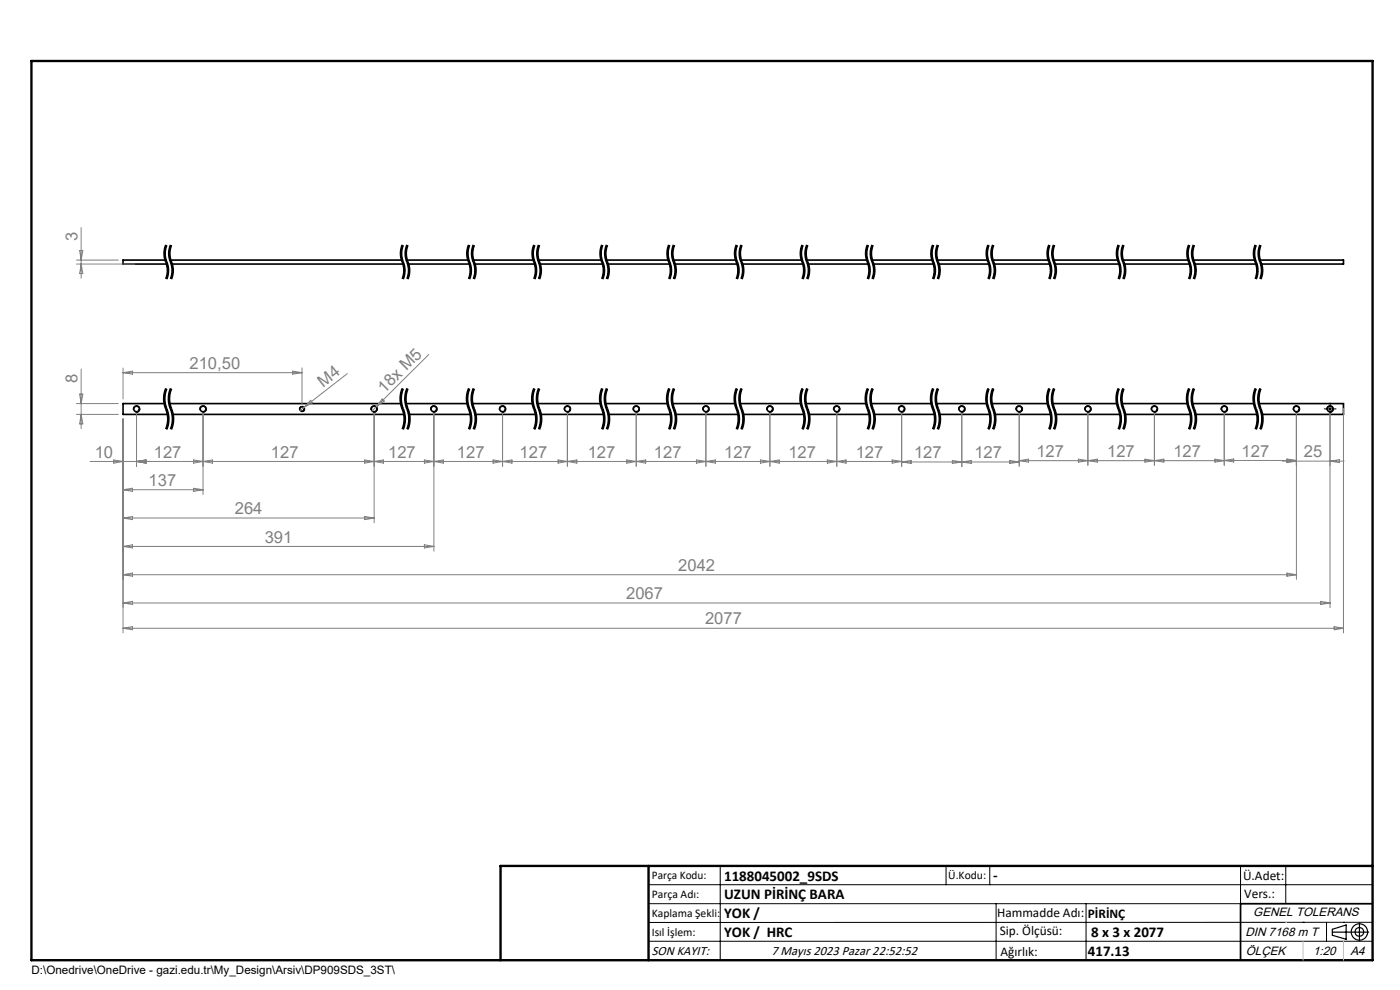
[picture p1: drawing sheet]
<svg xmlns="http://www.w3.org/2000/svg" width="297mm" height="210mm" viewBox="0 0 297 210" stroke-linecap="round" stroke-linejoin="round" font-family="sans-serif">
<g fill="none" stroke="#000" stroke-width=".35">
<path d="M35.1 55.2h-9v.8h9.3M36.1 55.2h49.2M36.4 56h49.2M86.3 55.2h13M86.6 56h13.1M100.3 55.2h12.9M100.6 56h12.9M114.2 55.2h13.4M114.5 56h13.4M128.6 55.2h13.2M128.9 56h13.2M142.8 55.2h13.3"/>
<path d="M143.1 56h13.4M157.1 55.2h13M157.4 56h13M171.1 55.2h12.8M171.4 56h12.9M184.9 55.2h12.9M185.2 56h12.9M198.8 55.2h10.7M199.1 56h10.7M210.5 55.2h11.9M210.9 56h11.8M223.4 55.2h13.7"/>
<path d="M223.8 56h13.7M238.2 55.2h13.9M238.5 56h13.9M253.1 55.2h13.1M253.4 56h13.1M267.2 55.2h17.8v.8h-17.5M34.9 85.6h-8.8v2.3h9.5M35.9 85.6h49.2M36.6 87.9h49.2M86.1 85.6h13.1M86.7 87.9h13.1M100.2 85.6h12.8"/>
<path d="M100.8 87.9h12.9M114 85.6h13.4M114.7 87.9h13.4M128.4 85.6h13.2M129.1 87.9h13.2M142.6 85.6h13.4M143.3 87.9h13.3M157 85.6h12.9M157.6 87.9h13M170.9 85.6h12.9M171.6 87.9h12.8M184.7 85.6h12.9"/>
<path d="M185.4 87.9h12.9M198.6 85.6h10.7M199.3 87.9h10.7M210.4 85.6h11.9M211 87.9h11.9M223.3 85.6h13.7M223.9 87.9h13.7M238 85.6h13.9M238.7 87.9h13.9M252.9 85.6h13.1M253.6 87.9h13.1M267 85.6h18v2.3h-17.3"/>
<path d="M291.2 191.7h-28v12"/>
<circle cx="29" cy="86.7" r=".6"/>
<circle cx="43.1" cy="86.8" r=".61"/>
<circle cx="64.1" cy="86.8" r=".48"/>
<circle cx="79.4" cy="86.7" r=".6"/>
<circle cx="92" cy="86.8" r=".61"/>
<circle cx="106.6" cy="86.8" r=".61"/>
<circle cx="120.4" cy="86.8" r=".61"/>
<circle cx="135" cy="86.8" r=".61"/>
<circle cx="149.8" cy="86.8" r=".61"/>
<circle cx="163.3" cy="86.7" r=".6"/>
<circle cx="177.5" cy="86.7" r=".6"/>
<circle cx="191.3" cy="86.8" r=".61"/>
<circle cx="204" cy="86.8" r=".61"/>
<circle cx="216.2" cy="86.7" r=".6"/>
<circle cx="230.8" cy="86.8" r=".61"/>
<circle cx="244.9" cy="86.8" r=".61"/>
<circle cx="259.7" cy="86.7" r=".6"/>
<circle cx="275" cy="86.8" r=".61"/>
<circle cx="282.2" cy="86.7" r=".6"/>
</g>
<g fill="none" stroke="#000" stroke-width=".21">
<path d="M35.1 54.1l.2 1.1M35.1 53.5v.6M35.1 51.9a5 5 0 0 0 .1 4M35.2 55.9l.2 1.8M35.3 52a5.7 5.7 0 0 0 .2 4.5l.1 1.5-.3 1.2M35.3 55.2l.1 .2M35.3 52.3l-.2 1.2M35.4 58.3l-.3 .8M35.4 55.4v.1zM35.4 52l-.1 .3M35.4 55.5l.3 .9M35.4 57.7v.6"/>
<path d="M35.6 59l-.2 .2M35.7 58.3l-.1 .6M35.7 56.4v1.9M36.1 54.1l.2 1.1M36.1 53.5v.6M36.1 51.9a5 5 0 0 0 .1 4M36.2 55.9l.2 1.8M36.3 52a5.7 5.7 0 0 0 .2 4.5l.1 1.5-.3 1.2M36.3 55.2l.5 1.9-.2 1.8M36.3 52.3l-.2 1.2M36.4 58.3l-.3 .8M36.4 52l-.1 .3"/>
<path d="M36.4 57.7v.6M36.6 59l-.2 .2M85.3 54.1l.2 1.1M85.3 53.5v.6M85.3 51.9a5 5 0 0 0 .1 4M85.4 55.9l.2 1.8M85.4 52a5.7 5.7 0 0 0 .3 4.5l.1 1.5-.4 1.2M85.5 55.2a5 5 0 0 1 .2 3.7M85.5 52.3l-.2 1.2M85.5 58.3l-.2 .8M85.6 52l-.1 .3M85.6 57.7l-.1 .6"/>
<path d="M85.7 59l-.1 .2M86.3 54.1l.2 1.1M86.3 53.5v.6M86.3 51.9a5 5 0 0 0 .1 4M86.4 55.9l.1 .6M86.4 52a5.7 5.7 0 0 0 .3 4.5l.1 1.5-.4 1.2M86.5 55.2l.5 1.9-.3 1.8M86.5 52.3l-.2 1.2M86.5 56.5l.1 1.2M86.5 58.3l-.2 .8M86.6 52l-.1 .3M86.6 57.7l-.1 .6"/>
<path d="M86.7 59l-.1 .2M99.3 54.1l.3 1.1M99.3 53.5v.6M99.3 51.9a5 5 0 0 0 .2 4M99.4 55.9l.3 1.8M99.5 52a5.7 5.7 0 0 0 .3 4.5v1.5l-.3 1.2M99.6 55.2l.4 1.9-.2 1.8M99.6 52.3l-.3 1.2M99.6 58.3l-.3 .8M99.7 52l-.1 .3M99.7 57.7l-.1 .6M99.8 59l-.1 .2"/>
<path d="M100.3 54.1l.3 1.1M100.3 53.5v.6M100.3 51.9a5 5 0 0 0 .2 4M100.4 55.9l.3 1.8M100.5 52a5.7 5.7 0 0 0 .3 4.5v1.5l-.3 1.2M100.6 55.2l.2 .6a4.9 4.9 0 0 1 0 3.1M100.6 52.3l-.3 1.2M100.6 58.3l-.3 .8M100.7 52l-.1 .3M100.7 57.7l-.1 .6M100.8 59l-.1 .2M113.2 54.1l.2 1.1"/>
<path d="M113.2 53.5v.6M113.2 51.9a5 5 0 0 0 .1 4M113.3 55.9l.2 1.8M113.4 52a5.7 5.7 0 0 0 .2 4.5l.1 1.5-.3 1.2M113.4 55.2l.2 .6a4.9 4.9 0 0 1 0 3.1M113.4 52.3l-.2 1.2M113.4 58.3l-.2 .8M113.5 52l-.1 .3M113.5 57.7l-.1 .6M113.6 59l-.1 .2M114.2 54.1l.2 1.1M114.2 53.5v.6"/>
<path d="M114.2 51.9a5 5 0 0 0 .1 4M114.3 55.9l.2 1.8M114.4 52a5.7 5.7 0 0 0 .2 4.5l.1 1.5-.3 1.2M114.4 55.2l.5 1.9-.3 1.8M114.4 52.3l-.2 1.2M114.4 58.3l-.2 .8M114.5 52l-.1 .3M114.5 57.7l-.1 .6M114.6 59l-.1 .2M127.6 54.1l.1 .9M127.6 53.5v.6M127.6 51.9a5 5 0 0 0 .1 4"/>
<path d="M127.7 55.9l.2 1.8M127.7 54.9l.1 .3M127.7 52.6l-.1 .9M127.8 52a5.7 5.7 0 0 0 .2 4.5l.1 1.5-.3 1.2M127.8 55.2l.2 .6a4.9 4.9 0 0 1 0 3.1M127.8 52.3l-.1 .3M127.9 58.3l-.3 .8M127.9 52l-.1 .3M127.9 57.7v.6M128 59l-.1 .2M128.6 54.1l.2 1.1M128.6 53.5v.6"/>
<path d="M128.6 51.9a5 5 0 0 0 .1 4M128.7 55.9l.2 .9M128.8 52a5.7 5.7 0 0 0 .2 4.5l.1 1.5-.3 1.2M128.8 55.2l.2 .6a4.9 4.9 0 0 1 0 3.1M128.8 52.3l-.2 1.2M128.9 58.3l-.3 .8M128.9 56.8v.9M128.9 58v.3M128.9 52l-.1 .3M128.9 57.7v.3M129 59l-.1 .2M141.8 54.1l.2 .9"/>
<path d="M141.8 53.5v.6M141.8 51.9a5 5 0 0 0 .1 4M141.9 55.9l.2 1.8M141.9 54.9l.1 .3M142 52.6l-.2 .9M142 52a5.7 5.7 0 0 0 .2 4.5l.1 1.5-.3 1.2M142 55.2l.3 .6a4.9 4.9 0 0 1 0 3.1M142 52.3l-.1 .3M142.1 58.3l-.3 .8M142.1 52l-.1 .3M142.1 57.7v.6M142.3 59l-.2 .2"/>
<path d="M142.8 54.1l.2 1.1M142.8 53.5v.6M142.8 51.9a5 5 0 0 0 .1 4M142.9 55.9l.2 .9M143 52a5.7 5.7 0 0 0 .2 4.5l.1 1.5-.3 1.2M143 55.2l.3 .6a4.9 4.9 0 0 1 0 3.1M143 52.3l-.2 1.2M143.1 58.3l-.3 .8M143.1 56.8v.9M143.1 58v.3M143.1 52l-.1 .3M143.1 57.7v.3"/>
<path d="M143.3 59l-.2 .2M156.1 54.1l.3 1.1M156.1 53.5v.6M156.1 51.9a5 5 0 0 0 .1 4M156.2 55.9l.3 1.8M156.3 52a5.7 5.7 0 0 0 .3 4.5v1.5l-.3 1.2M156.4 55.2l.2 .6M156.4 52.3l-.3 1.2M156.4 58.3l-.3 .8M156.5 52l-.1 .3M156.5 57.7l-.1 .6M156.6 59l-.1 .2"/>
<path d="M156.6 55.8a4.9 4.9 0 0 1 0 3.1M157.1 54.1l.3 1.1M157.1 53.5v.6M157.1 51.9a5 5 0 0 0 .1 4M157.2 55.9l.3 1.8M157.3 52a5.7 5.7 0 0 0 .3 4.5v1.5l-.3 1.2M157.4 55.2l.4 1.9-.2 1.8M157.4 52.3l-.3 1.2M157.4 58.3l-.3 .8M157.5 52l-.1 .3M157.5 57.7l-.1 .6M157.6 59l-.1 .2"/>
<path d="M170.1 54.1l.1 .6M170.1 53.5v.6M170.1 51.9a5 5 0 0 0 .1 4M170.2 54.7l.1 .5M170.2 52.9l-.1 .6M170.2 55.9l.2 1.8M170.3 52a5.7 5.7 0 0 0 .2 4.5l.1 1.5-.3 1.2M170.3 55.2l.2 .6M170.3 52.3l-.1 .6M170.4 58.3l-.3 .8M170.4 52l-.1 .3M170.4 57.7v.6"/>
<path d="M170.5 59l-.1 .2M170.5 55.8a4.9 4.9 0 0 1 0 3.1M171.1 54.1l.2 1.1M171.1 53.5v.6M171.1 51.9a5 5 0 0 0 .1 4M171.2 55.9l.2 1.8M171.3 52a5.7 5.7 0 0 0 .2 4.5l.1 1.5-.3 1.2M171.3 55.2l.4 1.2M171.3 52.3l-.2 1.2M171.4 58.3l-.3 .8M171.4 52l-.1 .3M171.4 57.7v.6"/>
<path d="M171.5 59l-.1 .2M171.7 58.3l-.2 .6M171.7 56.4l.1 .3M171.8 58l-.1 .3M171.8 56.7v1.3M183.9 54.1l.3 1.1M183.9 53.5v.6M183.9 51.9a5 5 0 0 0 .2 4M184 55.9l.3 1.8M184.1 52a5.7 5.7 0 0 0 .3 4.5v1.5l-.3 1.2M184.2 55.2l.4 1.9-.2 1.8M184.2 52.3l-.3 1.2"/>
<path d="M184.2 58.3l-.3 .8M184.3 52l-.1 .3M184.3 57.7l-.1 .6M184.4 59l-.1 .2M184.9 54.1l.3 1.1M184.9 53.5v.6M184.9 51.9a5 5 0 0 0 .2 4M185 55.9l.3 1.2M185.1 52a5.7 5.7 0 0 0 .3 4.5v1.5l-.3 1.2M185.2 55.2l.4 1.9-.2 1.8M185.2 52.3l-.3 1.2M185.2 58.3l-.3 .8"/>
<path d="M185.3 52l-.1 .3M185.3 57.1v.6M185.3 57.7l-.1 .6M185.4 59l-.1 .2M197.8 54.1l.2 1.1M197.8 53.5v.6M197.8 51.9a5 5 0 0 0 .1 4M197.9 55.9l.2 1.8M198 52a5.7 5.7 0 0 0 .2 4.5l.1 1.5-.3 1.2M198 55.2l.5 1.9-.3 1.8M198 52.3l-.2 1.2M198.1 58.3l-.3 .8"/>
<path d="M198.1 52l-.1 .3M198.1 57.7v.6M198.2 59l-.1 .2M198.8 54.1l.2 1.1M198.8 53.5v.6M198.8 51.9a5 5 0 0 0 .1 4M198.9 55.9l.2 1.8M199 52a5.7 5.7 0 0 0 .2 4.5l.1 1.5-.3 1.2M199 55.2l.5 1.9-.3 1.8M199 52.3l-.2 1.2M199.1 58.3l-.3 .8M199.1 52l-.1 .3"/>
<path d="M199.1 57.7v.6M199.2 59l-.1 .2M209.5 54.1l.2 .9M209.5 53.5v.6M209.5 51.9a5 5 0 0 0 .1 4M209.6 55.9l.3 1.8M209.7 54.9l.1 .3M209.7 52.6l-.2 .9M209.7 52a5.7 5.7 0 0 0 .3 4.5v1.5l-.3 1.2M209.8 55.2l.4 1.9-.2 1.8M209.8 52.3l-.1 .3M209.8 58.3l-.3 .8"/>
<path d="M209.9 52l-.1 .3M209.9 57.7l-.1 .6M210 59l-.1 .2M210.5 54.1l.3 1.1M210.5 53.5v.6M210.5 51.9a5 5 0 0 0 .1 4M210.6 55.9l.3 1.8M210.7 52a5.7 5.7 0 0 0 .3 4.5v1.5l-.3 1.2M210.8 55.2l.4 1.9-.2 1.8M210.8 52.3l-.3 1.2M210.8 58.3l-.3 .8M210.9 52l-.1 .3"/>
<path d="M210.9 57.7l-.1 .6M211 59l-.1 .2M222.4 54.1l.3 1.1M222.4 53.5v.6M222.4 51.9a4.9 4.9 0 0 0-.1 3.4l.3 .6M222.6 55.9l.2 1.8M222.6 52a5.7 5.7 0 0 0 .3 4.5v1.5l-.3 1.2M222.7 55.2l.4 1.9-.2 1.8M222.7 52.3l-.3 1.2M222.7 58.3l-.3 .8M222.8 52l-.1 .3M222.8 57.7l-.1 .6"/>
<path d="M222.9 59l-.1 .2M223.4 54.1l.3 1.1M223.4 53.5v.6M223.4 51.9a4.9 4.9 0 0 0-.1 3.4l.3 .6M223.6 55.9l.2 1.8M223.6 52a5.7 5.7 0 0 0 .3 4.5v1.5l-.3 1.2M223.7 55.2l.4 1.9-.2 1.8M223.7 52.3l-.3 1.2M223.7 58.3l-.3 .8M223.8 52l-.1 .3M223.8 57.7l-.1 .6M223.9 59l-.1 .2"/>
<path d="M237 52.2l-.2 1.6 .2 1.5M237 55.4l.3 .5M237.2 54.1l.2 1.1M237.2 53.5v.6M237.2 51.9l-.2 .3M237.3 55.9l.2 1.8M237.3 52a5.7 5.7 0 0 0 .3 4.5v1.5l-.3 1.2M237.4 55.2l.5 1.9-.3 1.8M237.4 52.3l-.2 1.2M237.4 58.3l-.2 .8M237.5 52l-.1 .3M237.5 57.7l-.1 .6"/>
<path d="M237.6 59l-.1 .2M238.2 54.1l.2 1.1M238.2 53.5v.6M238.2 51.9a5 5 0 0 0 .1 4M238.3 55.9l.2 1.8M238.3 58.8l-.1 .3M238.3 52a5.7 5.7 0 0 0 .3 4.5v1.5l-.3 1.2M238.4 55.2l.5 1.9-.3 1.8M238.4 52.3l-.2 1.2M238.4 58.3l-.1 .5M238.5 52l-.1 .3M238.5 57.7l-.1 .6"/>
<path d="M238.6 59l-.1 .2M252.1 54.1l.2 1.1M252.1 53.5v.6M252.1 51.9a5 5 0 0 0 .1 4M252.2 55.9l.2 1.8M252.3 52a5.7 5.7 0 0 0 .2 4.5l.1 1.5-.3 1.2M252.3 55.2l.2 .6a4.9 4.9 0 0 1 .1 3.1M252.3 52.3l-.2 1.2M252.4 58.3l-.3 .8M252.4 52l-.1 .3M252.4 57.7v.6M252.5 59l-.1 .2"/>
<path d="M253.1 54.1l.2 1.1M253.1 53.5v.6M253.1 51.9a5 5 0 0 0 .1 4M253.2 55.9l.2 1.8M253.3 52a5.7 5.7 0 0 0 .2 4.5l.1 1.5-.3 1.2M253.3 55.2l.3 .9M253.3 52.3l-.2 1.2M253.4 58.3l-.3 .8M253.4 52l-.1 .3M253.4 57.7v.6M253.5 59l-.1 .2M253.6 58.7v.2"/>
<path d="M253.6 56.1l.2 1.3-.2 1.2M266.2 54.1l.3 1.1M266.2 53.5v.6M266.2 51.9a5 5 0 0 0 .1 4M266.3 55.9l.3 1.8M266.4 52a5.7 5.7 0 0 0 .3 4.5v1.5l-.3 1.2M266.4 55.2l.3 .6a4.9 4.9 0 0 1 0 3.1M266.5 52.3l-.3 1.2M266.5 58.3l-.3 .8M266.6 52l-.2 .3M266.6 57.7l-.1 .6M266.7 59l-.1 .2"/>
<path d="M267.2 54.1l.3 1.1M267.2 53.5v.6M267.2 51.9a4.9 4.9 0 0 0-.1 3.4l.2 .6M267.3 55.9l.3 1.8M267.3 58.8l-.1 .3M267.4 52a5.7 5.7 0 0 0 .3 4.5v1.5l-.3 1.2M267.4 55.2l.5 1.9-.2 1.8M267.5 52.3l-.3 1.2M267.5 58.3l-.2 .5M267.6 52l-.2 .3M267.6 57.7l-.1 .6M267.7 59l-.1 .2"/>
<path d="M28.3 87a.72 .72 0 0 1 .6-1 .72 .72 0 0 1 .8 .8 .72 .72 0 0 1-.9 .6M34.7 84.4l.3 2.1M35 86.5l.2 .6M35 84.1l.2 2M35.1 82.4l-.4 2M35.2 86l.6 1.7 .1 1.4M35.2 87.1l.1 .3M35.3 82.4a6 6 0 0 0 .2 5l.2 1.7-.4 2M35.3 87.4l.1 .4M35.4 87.7l.1 1.7M35.4 82.5l-.4 1.6M35.5 89.4l-.4 1.6"/>
<path d="M35.7 84.4l.3 2.1M35.9 89.1l-.5 2M36 86.5l.2 .6M36 84.1l.1 1.6M36.1 82.4l-.4 2M36.1 85.7l.1 .4M36.1 83.4l-.1 .7M36.2 86l.6 1.7 .1 1.4M36.2 87.1l.1 .3M36.3 82.4a6 6 0 0 0 .2 5l.2 1.7-.4 2M36.3 87.4l.1 .4M36.4 87.7l.1 .4"/>
<path d="M36.4 82.5l-.3 .9M36.5 88.1v1.3M36.5 89.7l-.4 1.3M36.5 89.4v.3M36.9 89.1l-.5 2M42.4 87a.72 .72 0 0 1 .6-1 .72 .72 0 0 1 .8 .8 .72 .72 0 0 1-.9 .6M63.5 86.9a.57 .57 0 0 1 .5-.7 .57 .57 0 0 1 .7 .6 .57 .57 0 0 1-.8 .5M78.7 87a.72 .72 0 0 1 .6-1 .72 .72 0 0 1 .8 .8 .72 .72 0 0 1-.9 .6M84.8 84.4l.3 2.1M85.1 86.5l.3 .6M85.2 84.1l.2 2M85.3 82.4l-.5 2"/>
<path d="M85.4 86l.5 1.7 .1 1.4M85.4 87.1l.1 .3M85.4 82.4a6 6 0 0 0 .3 5l.2 1.7-.5 2M85.5 87.4l.1 .4M85.6 87.7l.1 1.7M85.6 82.5l-.4 1.6M85.7 89.4l-.4 1.6M85.8 84.4l.3 2.1M86 89.1l-.4 2M86.1 86.5l.3 .6M86.2 84.1l.2 2M86.3 82.4l-.5 2"/>
<path d="M86.4 86l.5 1.7 .1 1.4M86.4 87.1l.1 .3M86.4 82.4a6 6 0 0 0 .3 5l.2 1.7-.5 2M86.5 87.4l.1 .4M86.6 87.7l.1 1.7M86.6 82.5l-.4 1.6M86.7 89.4l-.4 1.6M87 89.1l-.4 2M91.3 87a.72 .72 0 0 1 .6-1 .72 .72 0 0 1 .8 .8 .72 .72 0 0 1-.8 .6M98.9 84.4l.3 2.1M99.2 86.5l.3 .6M99.3 84.1l.2 2"/>
<path d="M99.3 82.4l-.4 2M99.5 86l.5 1.7 .1 1.4M99.5 87.1l.1 .3M99.5 82.4a6 6 0 0 0 .2 5l.2 1.7-.4 2M99.6 87.4v.4M99.6 87.7l.1 1.7M99.7 82.5l-.4 1.6M99.7 89.4l-.4 1.6M99.9 84.4l.3 2.1M100.1 89.1l-.4 2M100.2 86.5l.3 .6M100.3 84.1l.2 2"/>
<path d="M100.3 82.4l-.4 2M100.5 86l.5 1.7 .1 1.4M100.5 87.1l.1 .3M100.5 82.4a6 6 0 0 0 .2 5l.2 1.7-.4 2M100.6 87.4v.4M100.6 87.7l.1 1.7M100.7 82.5l-.4 1.6M100.7 89.4l-.4 1.6M101.1 89.1l-.4 2M105.9 87a.72 .72 0 0 1 .6-1 .72 .72 0 0 1 .8 .8 .72 .72 0 0 1-.9 .6M112.7 84.4l.4 2.1M113.1 86.5l.2 .6"/>
<path d="M113.1 84.1l.2 2M113.2 82.4l-.5 2M113.3 86l.5 1.7 .2 1.4M113.3 87.1l.1 .3M113.4 82.4a6 6 0 0 0 .2 5l.2 1.7-.4 2M113.4 87.4l.1 .4M113.5 87.7l.1 1.7M113.5 82.5l-.4 1.6M113.6 89.4l-.4 1.6M113.7 84.4l.4 2.1M114 89.1l-.5 2M114.1 86.5l.2 .6"/>
<path d="M114.1 84.1l.2 2M114.2 82.4l-.5 2M114.3 86l.5 1.7 .2 1.4M114.3 87.1l.1 .3M114.4 82.4a6 6 0 0 0 .2 5l.2 1.7-.4 2M114.4 87.4l.1 .4M114.5 87.7l.1 1.7M114.5 82.5l-.4 1.6M114.6 89.4l-.4 1.6M115 89.1l-.5 2M119.7 87a.72 .72 0 0 1 .6-1 .72 .72 0 0 1 .8 .8 .72 .72 0 0 1-.9 .6M127.2 84.4v.3"/>
<path d="M127.2 84.8l.2 1.3M127.4 83l-.2 1.4M127.4 86.1l.1 .4M127.5 82.7l-.1 .3M127.5 86.5l.2 .6M127.5 84.1l.2 2M127.6 82.4l-.1 .3M127.7 86l.2 .5M127.7 87.1l.1 .3M127.8 82.4a6 6 0 0 0 .2 5l.2 1.7-.4 2M127.8 87.4l.1 .4M127.9 86.5v.2z"/>
<path d="M127.9 87.7l.1 1.7M127.9 82.5l-.4 1.6M127.9 86.7l.2 .3M128 89.4l-.4 1.6M128.1 90.8l-.2 .3M128.1 87l.3 2.1M128.2 84.4l.3 2.1M128.4 89.1l-.3 1.7M128.5 86.5l.2 .6M128.5 84.1l.2 2M128.6 82.4l-.4 2M128.7 86l.5 1.7 .2 1.4"/>
<path d="M128.7 87.1l.1 .3M128.8 82.4a6 6 0 0 0 .2 5l.2 1.7-.4 2M128.8 87.4l.1 .4M128.9 87.7l.1 1.7M128.9 82.5l-.4 1.6M129 89.4l-.4 1.6M129.4 89.1l-.5 2M134.3 87a.72 .72 0 0 1 .6-1 .72 .72 0 0 1 .8 .8 .72 .72 0 0 1-.9 .6M141.4 84.4l.2 1.7M141.6 83l-.2 1.4M141.6 86.1l.1 .4M141.7 82.7l-.1 .3"/>
<path d="M141.7 86.5l.2 .6M141.7 84.1l.2 2M141.8 82.4l-.1 .3M141.9 86l.4 1M141.9 87.1l.1 .3M142 82.4a6 6 0 0 0 .2 5l.2 1.7-.4 2M142 87.4l.1 .4M142.1 87.7l.1 1.7M142.1 82.5l-.4 1.6M142.2 89.4l-.4 1.6M142.3 90.8l-.2 .3M142.3 87l.3 2.1"/>
<path d="M142.4 84.4l.3 2.1M142.6 89.1l-.3 1.7M142.7 86.5l.2 .6M142.7 84.1l.2 2M142.8 82.4l-.4 2M142.9 86l.6 1.7 .1 1.4M142.9 87.1l.1 .3M143 82.4a6 6 0 0 0 .2 5l.2 1.7-.4 2M143 87.4l.1 .4M143.1 87.7l.1 1.7M143.1 82.5l-.4 1.6M143.2 89.4l-.4 1.6"/>
<path d="M143.6 89.1l-.5 2M149 87a.72 .72 0 0 1 .6-1 .72 .72 0 0 1 .9 .8 .72 .72 0 0 1-.9 .6M155.7 84.4l.3 2.1M156 86.5l.3 .6M156.1 84.1l.2 2M156.1 82.4l-.4 2M156.3 86l.5 1.7 .1 1.4M156.3 87.1l.1 .3M156.3 82.4a6 6 0 0 0 .2 5l.2 1.7-.4 2M156.4 87.4v.4M156.4 87.7l.1 1.7M156.5 82.5l-.4 1.6"/>
<path d="M156.5 89.4l-.4 1.6M156.7 84.4l.3 2.1M156.9 89.1l-.4 2M157 86.5l.3 .6M157.1 84.1v1.3M157.1 85.4l.2 .7M157.1 83.8v.3M157.1 82.4l-.4 2M157.3 86l.5 1.7 .1 1.4M157.3 87.1l.1 .3M157.3 82.4a6 6 0 0 0 .2 5l.2 1.7-.4 2M157.4 87.4v.4"/>
<path d="M157.4 87.7l.1 1.7M157.4 90l-.3 1M157.5 82.5l-.4 1.3M157.5 89.4l-.1 .6M157.9 89.1l-.4 2M162.6 87a.72 .72 0 0 1 .7-1 .72 .72 0 0 1 .7 .8 .72 .72 0 0 1-.9 .6M169.6 84.4l.4 2.1M170 86.5l.2 .6M170 84.1l.2 2M170.1 82.4l-.5 2M170.2 86l.5 1.7 .2 1.4M170.2 87.1l.1 .3"/>
<path d="M170.3 82.4a6 6 0 0 0 .2 5l.2 1.7-.4 2M170.3 87.4l.1 .4M170.4 87.7l.1 1.7M170.4 82.5l-.4 1.6M170.5 89.4l-.4 1.6M170.6 84.4l.4 2.1M170.9 89.1l-.5 2M171 86.5l.2 .6M171 84.1l.2 2M171.1 82.4l-.5 2M171.2 86l.5 1.7 .2 1.4M171.2 87.1l.1 .3"/>
<path d="M171.3 82.4a6 6 0 0 0 .2 5l.2 1.7-.4 2M171.3 87.4l.1 .4M171.4 87.7l.1 1.7M171.4 82.5l-.4 1.6M171.5 89.4l-.4 1.6M171.9 89.1l-.5 2M176.8 87a.72 .72 0 0 1 .6-1 .72 .72 0 0 1 .8 .8 .72 .72 0 0 1-.9 .6M183.5 84.4l.3 2.1M183.8 86.5l.3 .6M183.9 84.1l.2 2M183.9 82.4l-.4 2M184.1 86l.5 1.7"/>
<path d="M184.1 87.1l.1 .3M184.1 83.1l-.2 1M184.1 90.7l-.2 .3M184.1 82.4a6 6 0 0 0 .2 5l.2 1.7-.4 2M184.2 87.4v.4M184.2 87.7l.1 1.7M184.3 82.5l-.2 .6M184.3 89.4l-.2 1.3M184.5 84.4l.3 2.1M184.6 90.1l-.3 1M184.6 87.7l.1 .7M184.7 89.4l-.1 .7"/>
<path d="M184.7 88.4v.7M184.7 89.1v.3M184.8 86.5l.3 .6M184.9 84.1l.2 2M184.9 82.4l-.4 2M185.1 86l.5 1.7 .1 1.4M185.1 87.1l.1 .3M185.1 82.4a6 6 0 0 0 .2 5l.2 1.7-.4 2M185.2 87.4v.4M185.2 87.7l.1 1.7M185.3 82.5l-.4 1.6M185.3 89.4l-.4 1.6"/>
<path d="M185.7 89.1l-.4 2M190.6 87a.72 .72 0 0 1 .6-1 .72 .72 0 0 1 .8 .8 .72 .72 0 0 1-.9 .6M197.4 84.4v.7M197.4 84.1v.3M197.4 85.1l.1 .7M197.5 83.4l-.1 .6M197.5 85.8l.2 .7M197.7 86.5l.2 .6M197.7 84.1l.2 2M197.8 82.4l-.3 1M197.9 86l.1 .4M197.9 87.1l.1 .3"/>
<path d="M198 82.4a6 6 0 0 0 .2 5l.2 1.7-.4 2M198 86.4l.4 1.3 .2 1.4M198 87.4l.1 .4M198 82.8l-.3 1.3M198.1 87.7l.1 1.7M198.1 82.5l-.1 .3M198.2 89.4l-.4 1.6M198.4 84.4l.3 2.1M198.6 89.1l-.5 2M198.7 86.5l.2 .6M198.7 84.1l.2 2M198.8 82.4l-.4 2"/>
<path d="M198.9 86l.5 1.7M198.9 87.1l.1 .3M198.9 83.1l-.2 1M198.9 90.7l-.1 .3M199 82.4a6 6 0 0 0 .2 5l.2 1.7-.4 2M199 87.4l.1 .4M199.1 87.7l.1 1.7M199.1 82.5l-.2 .6M199.2 89.4l-.3 1.3M199.4 90.1l-.3 1M199.4 87.7l.2 1.4M199.6 89.1l-.2 1"/>
<path d="M203.3 87a.72 .72 0 0 1 .6-1 .72 .72 0 0 1 .8 .8 .72 .72 0 0 1-.8 .6M209.1 84.4l.2 1.7M209.3 83l-.2 1.4M209.3 86.1l.1 .4M209.4 86.5l.3 .6M209.5 84.1l.1 1.6M209.5 82.4l-.2 .6M209.6 85.7l.1 .4M209.6 83.4l-.1 .7M209.6 86l.6 1.7 .1 1.4M209.7 87.1l.1 .3M209.7 82.4a6 6 0 0 0 .2 5l.2 1.7-.4 2"/>
<path d="M209.7 87.4l.1 .4M209.8 87.7l.1 1.7M209.9 82.5l-.3 .9M209.9 89.4l-.4 1.6M210.1 84.4l.3 2.1M210.3 89.1l-.4 2M210.4 86.5l.3 .6M210.5 84.1l.2 2M210.5 82.4l-.4 2M210.6 86l.6 1.7 .1 1.4M210.7 87.1l.1 .3M210.7 82.4a6 6 0 0 0 .2 5l.2 1.7-.4 2"/>
<path d="M210.7 87.4l.1 .4M210.8 87.7l.1 1.7M210.9 82.5l-.4 1.6M210.9 89.4l-.4 1.6M211.3 89.1l-.4 2M215.5 87a.72 .72 0 0 1 .6-1 .72 .72 0 0 1 .8 .8 .72 .72 0 0 1-.9 .6M222 84.4l.3 2.1M222.3 86.5l.3 .6M222.4 84.1l.2 2M222.4 82.4l-.4 2M222.6 86l.5 1.7M222.6 87.1l.1 .3"/>
<path d="M222.6 83.1l-.2 1M222.6 90.7l-.2 .3M222.6 82.4a6 6 0 0 0 .2 5l.2 1.7-.4 2M222.7 87.4v.4M222.7 87.7l.1 1.7M222.8 82.5l-.2 .6M222.8 89.4l-.2 1.3M223 84.4l.3 2.1M223.1 90.1l-.3 1M223.1 87.7l.1 1.4M223.2 89.1l-.1 1M223.3 86.5l.3 .6"/>
<path d="M223.4 84.1l.2 2M223.4 82.4l-.4 2M223.6 86l.5 1.7 .1 1.4M223.6 87.1l.1 .3M223.6 82.4a6 6 0 0 0 .2 5l.2 1.7-.4 2M223.7 87.4v.4M223.7 87.7l.1 1.7M223.8 82.5l-.4 1.6M223.8 89.4l-.4 1.6M224.2 89.1l-.4 2M230.1 87a.71 .71 0 0 1 .6-.9 .71 .71 0 0 1 .8 .7 .71 .71 0 0 1-.9 .6M236.7 84.4l.3 2.1"/>
<path d="M237 86.5l.3 .6M237.1 84.1l.2 2M237.2 82.4l-.5 2M237.3 86l.5 1.7 .1 1.4M237.3 87.1l.1 .3M237.3 82.4a6 6 0 0 0 .2 5l.3 1.7-.5 2M237.4 87.4l.1 .4M237.5 87.7l.1 1.7M237.5 82.5l-.4 1.6M237.6 89.4l-.4 1.6M237.7 84.4l.3 2.1M237.9 89.1l-.4 2"/>
<path d="M238 86.5l.3 .6M238.1 84.1l.2 2M238.2 82.4l-.5 2M238.3 86l.5 1.7 .1 1.4M238.3 87.1l.1 .3M238.3 82.4a6 6 0 0 0 .2 5l.3 1.7-.5 2M238.4 87.4l.1 .4M238.5 87.7l.1 1.7M238.5 82.5l-.4 1.6M238.6 89.4l-.4 1.6M238.9 89.1l-.4 2M244.2 87a.72 .72 0 0 1 .7-1 .72 .72 0 0 1 .7 .8 .72 .72 0 0 1-.9 .6"/>
<path d="M251.7 84.4l.3 2.1M252 86.5l.2 .6M252 84.1l.2 2M252.1 82.4l-.4 2M252.2 86l.1 .4M252.2 87.1l.1 .3M252.3 82.4a6 6 0 0 0 .2 5l.2 1.7-.4 2M252.3 86.4l.5 1.3 .1 1.4M252.3 87.4l.1 .4M252.3 82.8l-.3 1.3M252.4 87.7l.1 1.7M252.4 82.5l-.1 .3"/>
<path d="M252.5 89.4l-.4 1.6M252.7 84.4l.3 2.1M252.9 89.1l-.5 2M253 86.5l.2 .6M253 84.1l.2 2M253.1 82.4l-.4 2M253.2 86l.6 1.7 .1 1.4M253.2 87.1l.1 .3M253.2 83.1l-.2 1M253.3 82.4a6 6 0 0 0 .2 5l.2 1.7-.4 2M253.3 87.4l.1 .4M253.4 87.7l.1 1.7"/>
<path d="M253.4 82.5l-.2 .6M253.5 89.4l-.4 1.6M253.9 89.1l-.5 2M259 87a.72 .72 0 0 1 .7-1 .72 .72 0 0 1 .8 .8 .72 .72 0 0 1-1 .6M265.8 84.4l.3 2.1M266.1 86.5l.2 .6M266.2 84.1l.1 2M266.2 82.4l-.4 2M266.3 86l.6 1.7 .1 1.4M266.3 87.1l.1 .3M266.4 82.4a6 6 0 0 0 .2 5l.2 1.7-.4 2M266.4 87.4l.1 .4"/>
<path d="M266.5 87.7l.1 1.7M266.6 82.5l-.4 1.6M266.6 89.4l-.4 1.6M266.8 84.4l.3 2.1M267 89.1l-.4 2M267.1 86.5l.2 .6M267.2 84.1l.1 2M267.2 82.4l-.4 2M267.3 86l.6 1.7 .1 1.4M267.3 87.1l.1 .3M267.4 82.4a6 6 0 0 0 .2 5l.2 1.7-.4 2M267.4 87.4l.1 .4"/>
<path d="M267.5 87.7l.1 1.7M267.6 82.5l-.4 1.6M267.6 89.4l-.4 1.6M268 89.1l-.4 2M274.3 87a.72 .72 0 0 1 .6-1 .72 .72 0 0 1 .8 .8 .72 .72 0 0 1-.9 .6M281.4 86.7h1.5M281.5 87a.72 .72 0 0 1 .6-1 .72 .72 0 0 1 .8 .8 .72 .72 0 0 1-.9 .6M282.2 86v1.5M137.6 187.7h153.6M137.6 191.7h153.6M137.6 199.7h153.6M152.8 183.7v20"/>
<path d="M200.7 183.7v4M210 183.7v4M211.3 191.7v12M230.4 191.7v12M263.2 183.7v20M272.8 183.7v8M276.4 195.6h.1M281.4 195.6v4.1M285 195.6h.1M291.2 195.6l-153.6 .1"/>
</g>
<g fill="none" stroke="#000" stroke-width=".21" stroke-dasharray="6.3 1.3 1.3 1.3" stroke-dashoffset="6" stroke-linecap="butt">
<path d="M35.3 82.4a5.6 5.6 0 0 0 0 4.3M35.3 86.7a5.6 5.6 0 0 1 0 4.4M36.3 82.4a5.6 5.6 0 0 0 0 4.3M36.3 86.7a5.6 5.6 0 0 1 0 4.4M85.4 82.4a5.6 5.6 0 0 0 0 4.3M85.4 86.7a5.6 5.6 0 0 1 0 4.4M86.4 82.4a5.6 5.6 0 0 0 0 4.3M86.4 86.7a5.6 5.6 0 0 1 0 4.4M99.5 82.4a5.6 5.6 0 0 0 0 4.3M99.5 86.7a5.6 5.6 0 0 1 0 4.4M100.5 82.4a5.6 5.6 0 0 0 0 4.3M100.5 86.7a5.6 5.6 0 0 1 0 4.4"/>
<path d="M113.4 82.4a5.6 5.6 0 0 0 0 4.3M113.4 86.7a5.6 5.6 0 0 1 0 4.4M114.4 82.4a5.6 5.6 0 0 0 0 4.3M114.4 86.7a5.6 5.6 0 0 1 0 4.4M127.8 82.4a5.6 5.6 0 0 0 0 4.3M127.8 86.7a5.6 5.6 0 0 1 0 4.4M128.8 82.4a5.6 5.6 0 0 0 0 4.3M128.8 86.7a5.6 5.6 0 0 1 0 4.4M142 82.4a5.6 5.6 0 0 0 0 4.3M142 86.7a5.6 5.6 0 0 1 0 4.4M143 82.4a5.6 5.6 0 0 0 0 4.3M143 86.7a5.6 5.6 0 0 1 0 4.4"/>
<path d="M156.3 82.4a5.6 5.6 0 0 0 0 4.3M156.3 86.7a5.6 5.6 0 0 1 0 4.4M157.3 82.4a5.6 5.6 0 0 0 0 4.3M157.3 86.7a5.6 5.6 0 0 1 0 4.4M170.3 82.4a5.6 5.6 0 0 0 0 4.3M170.3 86.7a5.6 5.6 0 0 1 0 4.4M171.3 82.4a5.6 5.6 0 0 0 0 4.3M171.3 86.7a5.6 5.6 0 0 1 0 4.4M184.1 82.4a5.6 5.6 0 0 0 0 4.3M184.1 86.7a5.6 5.6 0 0 1 0 4.4M185.1 82.4a5.6 5.6 0 0 0 0 4.3M185.1 86.7a5.6 5.6 0 0 1 0 4.4"/>
<path d="M198 82.4a5.6 5.6 0 0 0 0 4.3M198 86.7a5.6 5.6 0 0 1 0 4.4M199 82.4a5.6 5.6 0 0 0 0 4.3M199 86.7a5.6 5.6 0 0 1 0 4.4M209.7 82.4a5.6 5.6 0 0 0 0 4.3M209.7 86.7a5.6 5.6 0 0 1 0 4.4M210.7 82.4a5.6 5.6 0 0 0 0 4.3M210.7 86.7a5.6 5.6 0 0 1 0 4.4M222.6 82.4a5.6 5.6 0 0 0 0 4.3M222.6 86.7a5.6 5.6 0 0 1 0 4.4M223.6 82.4a5.6 5.6 0 0 0 0 4.3M223.6 86.7a5.6 5.6 0 0 1 0 4.4"/>
<path d="M237.3 82.4a5.6 5.6 0 0 0 0 4.3M237.3 86.7a5.6 5.6 0 0 1 0 4.4M238.3 82.4a5.6 5.6 0 0 0 0 4.3M238.3 86.7a5.6 5.6 0 0 1 0 4.4M252.3 82.4a5.6 5.6 0 0 0 0 4.3M252.3 86.7a5.6 5.6 0 0 1 0 4.4M253.3 82.4a5.6 5.6 0 0 0 0 4.3M253.3 86.7a5.6 5.6 0 0 1 0 4.4M266.4 82.4a5.6 5.6 0 0 0 0 4.3M266.4 86.7a5.6 5.6 0 0 1 0 4.4M267.4 82.4a5.6 5.6 0 0 0 0 4.3M267.4 86.7a5.6 5.6 0 0 1 0 4.4"/>
</g>
<g fill="none" stroke="#000" stroke-width=".21" stroke-dasharray="6.3 1.3 1.3 1.3" stroke-linecap="butt">
<path d="M35.3 52a4.7 4.7 0 0 0 0 3.6M35.3 55.6a4.7 4.7 0 0 1 0 3.6M36.3 52a4.7 4.7 0 0 0 0 3.6M36.3 55.6a4.7 4.7 0 0 1 0 3.6M85.4 52a4.7 4.7 0 0 0 0 3.6M85.4 55.6a4.7 4.7 0 0 1 0 3.6M86.4 52a4.7 4.7 0 0 0 0 3.6M86.4 55.6a4.7 4.7 0 0 1 0 3.6M99.5 52a4.7 4.7 0 0 0 0 3.6M99.5 55.6a4.7 4.7 0 0 1 0 3.6M100.5 52a4.7 4.7 0 0 0 0 3.6M100.5 55.6a4.7 4.7 0 0 1 0 3.6"/>
<path d="M113.4 52a4.7 4.7 0 0 0 0 3.6M113.4 55.6a4.7 4.7 0 0 1 0 3.6M114.4 52a4.7 4.7 0 0 0 0 3.6M114.4 55.6a4.7 4.7 0 0 1 0 3.6M127.8 52a4.7 4.7 0 0 0 0 3.6M127.8 55.6a4.7 4.7 0 0 1 0 3.6M128.8 52a4.7 4.7 0 0 0 0 3.6M128.8 55.6a4.7 4.7 0 0 1 0 3.6M142 52a4.7 4.7 0 0 0 0 3.6M142 55.6a4.7 4.7 0 0 1 0 3.6M143 52a4.7 4.7 0 0 0 0 3.6M143 55.6a4.7 4.7 0 0 1 0 3.6"/>
<path d="M156.3 52a4.7 4.7 0 0 0 0 3.6M156.3 55.6a4.7 4.7 0 0 1 0 3.6M157.3 52a4.7 4.7 0 0 0 0 3.6M157.3 55.6a4.7 4.7 0 0 1 0 3.6M170.3 52a4.7 4.7 0 0 0 0 3.6M170.3 55.6a4.7 4.7 0 0 1 0 3.6M171.3 52a4.7 4.7 0 0 0 0 3.6M171.3 55.6a4.7 4.7 0 0 1 0 3.6M184.1 52a4.7 4.7 0 0 0 0 3.6M184.1 55.6a4.7 4.7 0 0 1 0 3.6M185.1 52a4.7 4.7 0 0 0 0 3.6M185.1 55.6a4.7 4.7 0 0 1 0 3.6"/>
<path d="M198 52a4.7 4.7 0 0 0 0 3.6M198 55.6a4.7 4.7 0 0 1 0 3.6M199 52a4.7 4.7 0 0 0 0 3.6M199 55.6a4.7 4.7 0 0 1 0 3.6M209.7 52a4.7 4.7 0 0 0 0 3.6M209.7 55.6a4.7 4.7 0 0 1 0 3.6M210.7 52a4.7 4.7 0 0 0 0 3.6M210.7 55.6a4.7 4.7 0 0 1 0 3.6M222.6 52a4.7 4.7 0 0 0 0 3.6M222.6 55.6a4.7 4.7 0 0 1 0 3.6M223.6 52a4.7 4.7 0 0 0 0 3.6M223.6 55.6a4.7 4.7 0 0 1 0 3.6"/>
<path d="M237.3 52a4.7 4.7 0 0 0 0 3.6M237.3 55.6a4.7 4.7 0 0 1 0 3.6M238.3 52a4.7 4.7 0 0 0 0 3.6M238.3 55.6a4.7 4.7 0 0 1 0 3.6M252.3 52a4.7 4.7 0 0 0 0 3.6M252.3 55.6a4.7 4.7 0 0 1 0 3.6M253.3 52a4.7 4.7 0 0 0 0 3.6M253.3 55.6a4.7 4.7 0 0 1 0 3.6M266.4 52a4.7 4.7 0 0 0 0 3.6M266.4 55.6a4.7 4.7 0 0 1 0 3.6M267.4 52a4.7 4.7 0 0 0 0 3.6M267.4 55.6a4.7 4.7 0 0 1 0 3.6"/>
</g>
<g fill="none" stroke="#000" stroke-width=".25">
<path d="M282.6 197.7h7.8M282.6 197.1l3-.9v3l-3-.8zM288.4 195.8v3.8M106.2 203.7h185"/>
<circle cx="288.4" cy="197.7" r="1.74"/>
<circle cx="288.4" cy="197.7" r=".93"/>
</g>
<path d="M281.5 86.7h-.6M282.2 87.5v.6M282.2 86v-.6M282.9 86.7h.6" fill="none" stroke="#000" stroke-width=".21" stroke-dasharray="15.2 1.3 1.3 1.3" stroke-linecap="butt"/>
<path d="M6.7 12.9h284.5v190.8h-284.5zM137.6 183.7v20M291.2 183.7h-185v20" fill="none" stroke="#000" stroke-width=".5"/>
<path d="M276.4 199.7v4M285 199.7v4" fill="none" stroke="#c0c0c0" stroke-width=".21"/>
<path d="M272.8 195.6h.1" fill="none" stroke="#c0c0c0" stroke-width=".25"/>
<g fill="none" stroke="#808080" stroke-width=".21">
<path d="M16.2 55.2h8.9M16.2 56h12.4M16.9 53.2h.7l-.4 2zM17.2 48.3v10.7M17.2 56l.4 2h-.7zM17.2 78.3v12.6M26.1 78.1v6.5M26.1 79l2-.3v.7zM26.1 79h38M62.1 78.7l2 .3-2 .4zM64.1 78.1v7.7M73.7 79.3l-9.2 7.1"/>
<path d="M90.9 75.2l-12.1 12.1M16.2 87.9h8.9M16.2 85.6h8.9M16.9 83.6h.7l-.4 2zM17.2 87.9l.4 2h-.7zM19.1 97.9h172.2M24.1 97.6l2 .3-2 .3zM26.1 88.9v45.4M29 87.8v11.1M29 97.9l2-.3v.6zM41.1 97.6l2 .3-2 .3zM43.1 87.8v17.1"/>
<path d="M43.1 97.9l2-.3v.6zM64.5 86.4l-.9 .7M65.9 84.9l.4 .5-1.8 1zM77.4 97.6l2 .3-2 .3zM79.4 87.8v23.1M79.4 97.9l2-.3v.6zM81.1 84.6l.4 .5-1.6 1.1zM90 97.6l2 .3-2 .3zM92 87.8v29.1M92 97.9l2.1-.3v.6zM104.6 97.6l2 .3-2 .3zM106.6 87.8v11.1"/>
<path d="M106.6 97.9l2-.3v.6zM118.4 97.6l2 .3-2 .3zM120.4 87.8v11.1M120.4 97.9l2-.3v.6zM133 97.6l2 .3-2 .3zM135 87.8v11.1M135 97.9l2-.3v.6zM147.7 97.6l2.1 .3-2.1 .3zM149.8 87.8v11.1M149.8 97.9l2-.3v.6zM161.3 97.6l2 .3-2 .3zM163.3 87.8v11.1"/>
<path d="M163.3 97.9l2-.3v.6zM175.5 97.6l2 .3-2 .3zM177.5 87.8v11.1M177.5 97.9l2-.3v.6zM189.3 97.6l2 .3-2 .3zM191.3 98h24.9M191.3 87.8v11.2M191.3 98l2-.3v.6zM202 97.7v.6l4.1-.6v.6zM204 87.8v11.2M214.2 97.7l2 .3-2 .3zM216.2 87.8v11.2"/>
<path d="M216.2 97.7l2-.3v.6zM228.8 97.4l4 .6v-.6l-4 .6zM230.8 87.8v10.9M242.9 97.4l4 .6v-.6l-4 .6zM244.9 87.8v10.9M257.7 97.4l2 .3-2 .3zM259.7 87.8v10.9M259.7 97.7l2-.3v.6zM272 97.8h13.2M273 97.5l2 .3-2 .3v-.7l2 .3M275 87.8v35.1M275 97.7h-58.8"/>
<path d="M275 97.7l-2 .3M282.2 87.8v41.1M282.2 97.8l2-.3v.6zM285 86.6v47.7M26.1 103.9l2-.3v.6zM26.1 109.9l2-.3v.6zM26.1 115.9l2-.3v.6zM26.1 103.9h17M26.1 109.9h53.3M26.1 115.9h65.9M41.1 103.6l2 .3-2 .3zM77.4 109.6l2 .3-2 .3z"/>
<path d="M90 115.6l2 .3-2 .3zM26.1 133.3h258.9M26.1 133.3l2-.4v.7zM26.1 121.9l2-.3v.6zM26.1 127.9l2-.3v.6zM26.1 121.9h248.9M26.1 127.9h256.1M273 121.6l2 .3-2 .3zM280.2 127.6l2 .3-2 .3zM283 132.9l2 .4-2 .3z"/>
</g>
<g font-size="3.5" fill="#808080">
<text x="16.5" y="51.2" transform="rotate(-90 16.5 51.2)">3</text>
<text x="16.5" y="81.2" transform="rotate(-90 16.5 81.2)">8</text>
<text x="40.2" y="78.2">210,50</text>
<text x="68.6" y="82.3" transform="rotate(-38 68.6 82.3)">M4</text>
<text x="81.5" y="83.5" transform="rotate(-45 81.5 83.5)">18x M5</text>
<text x="20.1" y="97.1">10</text>
<text x="32.6" y="97.1">127</text>
<text x="57.5" y="97.1">127</text>
<text x="82.3" y="97.1">127</text>
<text x="96.9" y="97.1">127</text>
<text x="110.2" y="97.1">127</text>
<text x="124.7" y="97.1">127</text>
<text x="138.7" y="97.1">127</text>
<text x="153.6" y="97.1">127</text>
<text x="167.2" y="97.1">127</text>
<text x="181.5" y="97.1">127</text>
<text x="193.9" y="97.2">127</text>
<text x="206.7" y="97.2">127</text>
<text x="219.9" y="96.9">127</text>
<text x="234.9" y="96.9">127</text>
<text x="248.9" y="96.9">127</text>
<text x="263.4" y="96.9">127</text>
<text x="276.6" y="97">25</text>
<text x="31.5" y="103.1">137</text>
<text x="49.8" y="109.1">264</text>
<text x="56.2" y="115.1">391</text>
<text x="143.9" y="121.1">2042</text>
<text x="132.8" y="127.1">2067</text>
<text x="149.6" y="132.4">2077</text>
</g>
<g font-size="3.2">
<text x="153.6" y="186.8">1188045002_9SDS</text>
<text x="153.6" y="190.8">UZUN PİRİNÇ BARA</text>
<text x="210.7" y="186.6">-</text>
<text x="153.6" y="194.8">YOK /</text>
<text x="153.6" y="198.8">YOK / HRC</text>
<text x="230.8" y="202.8">417.13</text>
<text x="231.5" y="198.7">8 x 3 x 2077</text>
</g>
<g font-size="2.8">
<text x="263.7" y="186.7">Ü.Adet:</text>
<text x="263.9" y="190.5">Vers.:</text>
<text x="211.5" y="194.5">Hammadde Adı:</text>
<text x="230.8" y="194.7">PİRİNÇ</text>
<text x="138.3" y="202.6">SON KAYIT:</text>
<text x="163.7" y="202.6">7 Mayıs 2023 Pazar 22:52:52</text>
<text x="212.1" y="198.4">Sip. Ölçüsü:</text>
<text x="212.2" y="202.7">Ağırlık:</text>
</g>
<g font-size="2.6">
<text x="265.9" y="194.4">GENEL TOLERANS</text>
<text x="264.2" y="198.5">DIN 7168 m T</text>
<text x="264.3" y="202.6">ÖLÇEK</text>
<text x="278.5" y="202.6">1:20</text>
<text x="286.5" y="202.6">A4</text>
</g>
<g font-size="2.5">
<text x="138.3" y="186.4">Parça Kodu:</text>
<text x="138.3" y="190.5">Parça Adı:</text>
<text x="201.2" y="186.5">Ü.Kodu:</text>
<text x="138.3" y="194.5">Kaplama Şekli:</text>
<text x="138.3" y="198.6">Isıl İşlem:</text>
<text x="6.7" y="206.7">D:\Onedrive\OneDrive - gazi.edu.tr\My_Design\Arsiv\DP909SDS_3ST\</text>
</g>
</svg>
